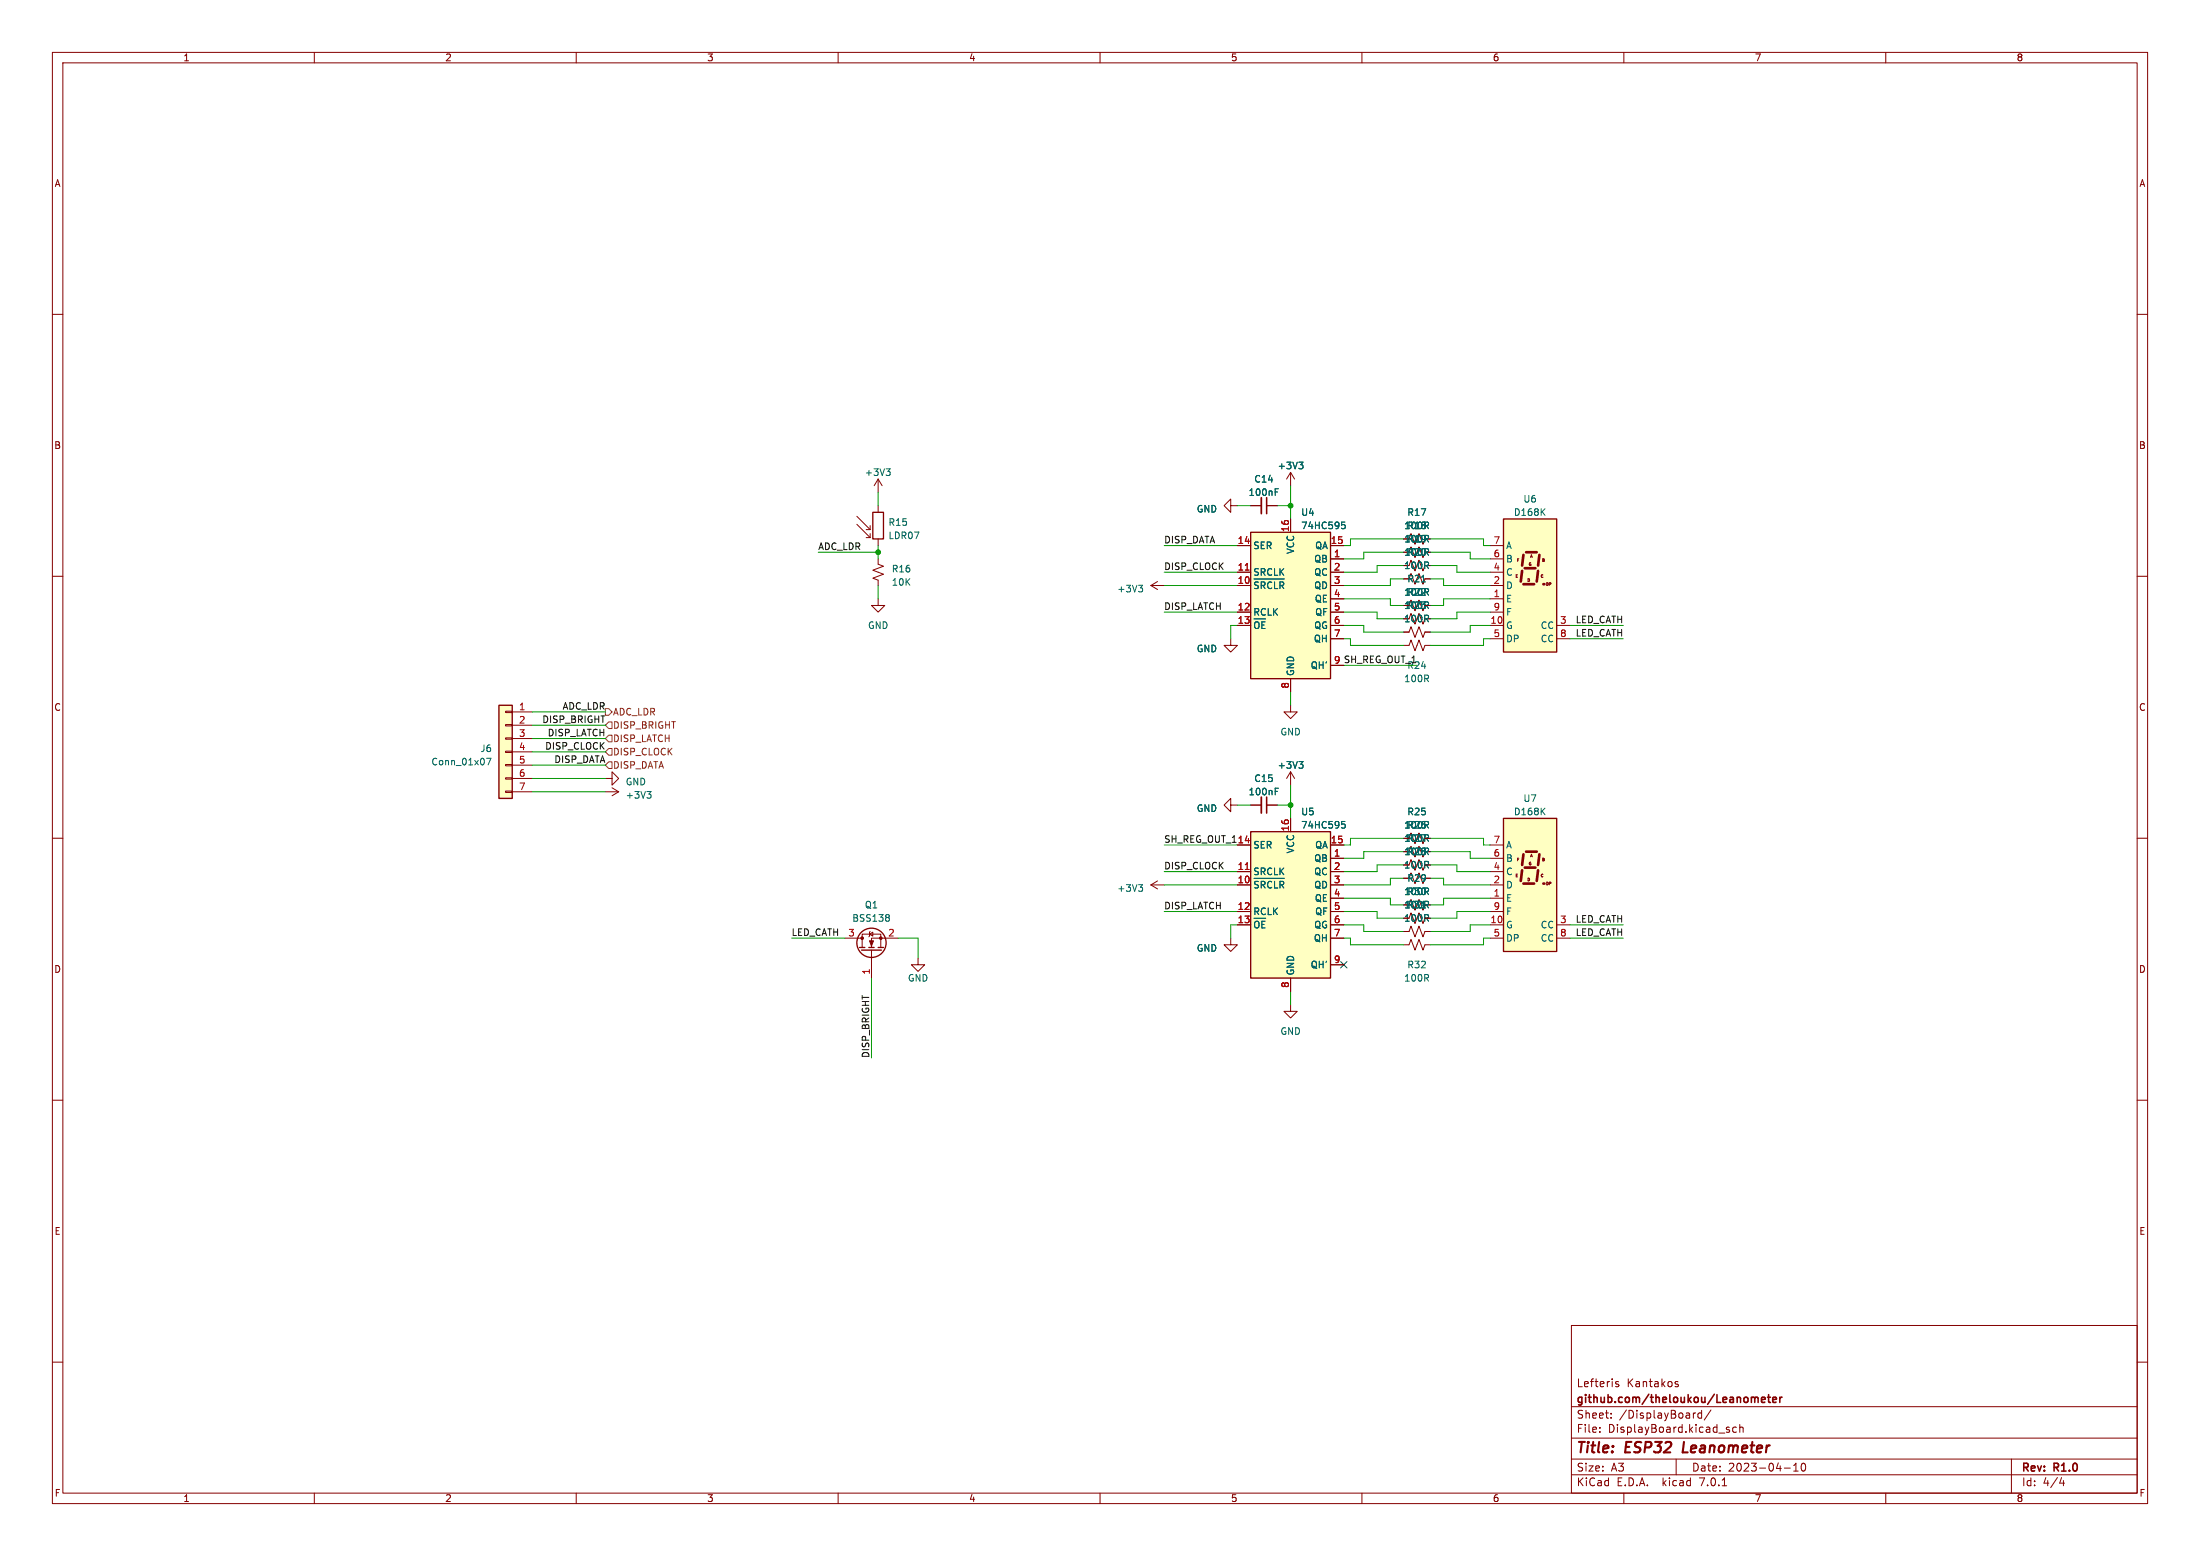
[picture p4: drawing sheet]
<svg xmlns="http://www.w3.org/2000/svg" width="420mm" height="297mm" viewBox="0 0 420 297" stroke-linecap="round" stroke-linejoin="round" font-family="sans-serif">
<g fill="none" stroke="#840000" stroke-width=".19">
<path d="M10 10h400v277h-400zM12 12h396v273h-396zM60 10v2M110 10v2M160 10v2M210 10v2M260 10v2M310 10v2M360 10v2M10 60h2M408 60h2M163.6 98.6l2.5 2.5"/>
<path d="M167.6 96.5v1.3M234.9 96.5v-1.2l-1.2 1.2 1.2 1.3v-1.3h1.3M10 110h2M163.6 100.1l2.5 2.5M165.4 102.6h.7M165.4 101.1h.7M166.1 100.3v.8M166.1 101.9v.7M167.6 102.9v1.2M272 108h1M272 115.6h1M272 102.9h1"/>
<path d="M272 105.4h1M408 110h2M234.9 121.9v1.3h1.3l-1.3 1.3-1.2-1.3h1.2M246.4 134.6v1.3h1.2l-1.2 1.3-1.3-1.3h1.3M268 120.7h1l.4-1.1 .7 2.1 .8-2.1 .8 2.1 .3-1h1M268 123.2h1l.4-1 .7 2 .8-2 .8 2 .3-1h1M10 160h2M115.6 148.6h1.2v1.3l1.3-1.3-1.3-1.3v1.3M234.9 153.7v-1.3l-1.2 1.3 1.2 1.2v-1.2h1.3M238.8 153.7h2M241.8 153.7h2M246.4 147.3l-.8 1.3"/>
<path d="M246.4 147.3v2.6M246.4 147.3l.7 1.3M408 160h2M161.3 179.1h3.3M166 178.3l.6-.4v.8zM166.1 177.8l-.2 1M171.4 179.1h-5v1.7M268 167.6h1M272 162.6h1M272 167.6h1M272 165.1h1M164.6 180.8v-2.5h3.5v2.5"/>
<path d="M166.4 181.4v5.3M175.3 182.9v1.3h1.2l-1.2 1.2-1.3-1.2h1.3M10 210h2M408 210h2M10 260h2M300 253h108v32h-108zM408 260h2M300 278.5h108M300 274.5h108M300 268.5h108M305.4 273.3v.1M305.4 272.5v.1"/>
<path d="M307.6 270.6v.1M307.6 269.8v.1M308.5 264.1l.5 .2 .1 .2-.3 .2-.4-.1M308.5 263.8h.5M319.8 264.1l.6 .3-.1 .2-.4 .1M319.8 263.8h.5M320 278.5v3M323.7 269.7l-.3 .1M324.8 269.8l-.4-.1-.3 .3 .2 .6h.5M324.8 269.2v1.5M326.6 269.1l-1.3 2M329.8 272.9l.3 .1 .1 .2-.2 .2h-.3"/>
<path d="M329.8 272.4l.3 .1M331.5 272.5l-.4-.1-.3 .3 .1 .6h.6M332.1 272.5l.2-.1 .4 .1 .1 .9M332.1 271.9v1.5M342.4 279.7l.4-.4v1.5M344.1 279.4l.1-.1a.8 .8 0 0 1 .5 .7 .8 .8 0 0 1-.5 .8 1 1 0 0 1-.1-1.4zM384 278.5v6.5M60 285v2M110 285v2M160 285v2M210 285v2M260 285v2"/>
<path d="M300 281.5h108M310 285v2M328.8 283.6h.8M340.6 280.2h1.2M342.4 280.8h.9M360 285v2M393.2 283.1h.9M393.9 282.6v1"/>
</g>
<path d="M241.8 152.1v3.1M336.3 267.2l.7-.1-.1-.3-.4-.1-.2 .2v.7h.6M337.4 266.7h.6M337.6 266.2v1.3l.4 .2M338.4 267.2l.7-.1v-.3l-.5-.1-.2 .2 .1 .7h.6M339.8 266.7v1M340.2 266.7l-.3 .1-.1 .2" fill="none" stroke="#840000" stroke-width=".3"/>
<g fill="none" stroke="#840000" stroke-width=".25">
<path d="M166.6 97.8h2.1v5.1h-2.1zM287 99.1h10.2v25.4h-10.2zM164.1 180.8h1M164.5 181.4h3.8M165.9 180.8h1M167.6 180.8h1.1"/>
<circle cx="166.4" cy="180" r="2.79"/>
</g>
<g fill="#840000" stroke="#840000" stroke-width=".19">
<path d="M166 179.6h.8l-.4 1z"/>
<circle cx="168.1" cy="179.1" r=".25"/>
<circle cx="164.6" cy="179.1" r=".25"/>
</g>
<path d="M243.4 150.4h.6M248 145.4h.7l-.4 .5M248.5 145.9l.2 .2v.3l-.2 .2M169.7 174.6l.1 .2-.1 .3M169.7 175.2l.1 .2-.1 .4" fill="none" stroke="#006464" stroke-width=".19"/>
<path d="M240.8 152.1v3.1" fill="none" stroke="#840000" stroke-width=".33"/>
<path d="M287 99.1h10.2v25.4h-10.2z" fill="#ffffc2" stroke="#ffffc2" stroke-width=".19"/>
<path d="M290.6 109l-.3 2M290.8 111.5h2.1M290.8 105.9l-.2 2.1M291.1 108.5h2M291.3 105.4h2.1M293.6 109l-.2 2M293.9 105.9l-.3 2.1" fill="none" stroke="#840000" stroke-width=".51"/>
<circle cx="294.6" cy="111.5" r=".25" fill="#840000"/>
<g fill="none" stroke="#840000" stroke-width=".19">
<path d="M284.5 114.3h2.5M284.5 119.4h2.5M284.5 111.8h2.5M284.5 109.2h2.5M284.5 106.7h2.5M284.5 104.1h2.5M284.5 116.8h2.5M297.2 119.4h2.5M284.5 121.9h2.5M297.2 121.9h2.5M246.4 156.2v2.6M234.9 179.1v1.2h1.3l-1.3 1.3-1.2-1.3h1.2"/>
<path d="M236.2 168.9h2.6M236.2 166.4h2.6M236.2 174h2.6M236.2 176.5h2.6M236.2 161.3h2.6M254 163.8h2.5M254 168.9h2.5M254 166.4h2.5M254 174h2.5M254 176.5h2.5M254 161.3h2.5M254 171.5h2.5"/>
<path d="M254 179.1h2.5M272 160h1M272 172.7h1M246.4 191.8v1.2h1.2l-1.2 1.3-1.3-1.3h1.3M246.4 186.7v2.5M254 184.2h2.5M268 180.3h1l.4-1 .7 2.1 .8-2.1 .8 2.1 .3-1.1h1"/>
</g>
<g fill="#ffffc2" stroke="#ffffc2" stroke-width=".19">
<path d="M238.8 158.8h15.2v27.9h-15.2z"/>
<path d="M287 156.2h10.2v25.4h-10.2z"/>
</g>
<path d="M238.8 158.8h15.2v27.9h-15.2zM287 156.2h10.2v25.4h-10.2z" fill="none" stroke="#840000" stroke-width=".25"/>
<path d="M256.1 156.8h.7M256.3 157.3h.3l.2 .2v.4l-.5 .2M239.4 167.7h5.8M239.5 176.3a.42 .42 0 0 1 .4-.5 .42 .42 0 0 1 .5 .5M240.2 168.3l-.4-.1-.3 .3M241.5 168.5l-.2-.3h-.5v1.3M241.5 175.8h-.6v1.3M242.8 168.3l-.4-.1-.4 .3M243.3 168.2v1.3M245.1 168.5l-.3-.3h-.5v1.3" fill="none" stroke="#006464" stroke-width=".19"/>
<path d="M237.7 166h.8" fill="none" stroke="#a90000" stroke-width=".19"/>
<path d="M290.6 166.1l-.3 2M290.8 168.7h2.1M290.8 163.1l-.2 2M291.1 165.6h2M291.3 162.6h2.1M293.6 166.1l-.2 2M293.9 163.1l-.3 2" fill="none" stroke="#840000" stroke-width=".51"/>
<circle cx="294.6" cy="168.7" r=".25" fill="#840000"/>
<g fill="none" stroke="#840000" stroke-width=".19">
<path d="M167.6 91.4v2.6M167.6 91.4l-.7 1.3M167.6 91.4l.8 1.3M238.8 96.5h2M241.8 96.5h2M246.4 90.2l-.8 1.2M246.4 90.2v2.5M246.4 99.1v2.5M246.4 90.2l.7 1.2M167.6 114.3v1.3h1.3l-1.3 1.2-1.2-1.2h1.2M167.6 106.7v1l1.1 .4-2.1 .7 2.1 .8-2.1 .8 1 .3v1.1M219.7 111.8h2.5"/>
<path d="M219.7 111.8l1.3 .7M221 111l-1.3 .8M236.2 111.8h2.6M236.2 109.2h2.6M236.2 116.8h2.6M236.2 119.4h2.6M236.2 104.1h2.6M254 106.7h2.5M254 111.8h2.5M254 109.2h2.5M254 116.8h2.5M254 119.4h2.5"/>
<path d="M254 104.1h2.5M254 114.3h2.5M268 110.5h1M272 110.5h1M272 118.1h1M272 102.9h1M272 105.4h1M272 108h1M272 115.6h1M96.5 138.3h1.3v.3h-1.3zM96.5 135.8h1.3v.2h-1.3zM97.8 135.9h3.8"/>
<path d="M97.8 138.4h3.8M246.4 129.5v2.6M254 121.9h2.5M254 127h2.5M268 120.7h1M272 120.7h1M96.5 151h1.3v.3h-1.3zM96.5 148.5h1.3v.2h-1.3zM96.5 145.9h1.3v.3h-1.3zM96.5 143.4h1.3v.2h-1.3zM96.5 140.8h1.3v.3h-1.3zM97.8 141h3.8"/>
<path d="M97.8 143.5h3.8M97.8 146.1h3.8M97.8 148.6h3.8M97.8 151.1h3.8M115.6 151.1h2.5M116.8 150.4l1.3 .7M118.1 151.1l-1.3 .8M238.8 153.7h2M241.8 153.7h2M246.4 156.2v2.6M219.7 168.9h2.5M219.7 168.9l1.3 .8"/>
<path d="M221 168.1l-1.3 .8M236.2 176.5h2.6M236.2 168.9h2.6M236.2 166.4h2.6M236.2 161.3h2.6M236.2 174h2.6M254 171.5h2.5M254 176.5h2.5M254 168.9h2.5M254 166.4h2.5M254 179.1h2.5M254 163.8h2.5"/>
<path d="M254 161.3h2.5M254 174h2.5M268 177.8h1l.4-1 .7 2 .8-2 .8 2 .3-1h1M268 167.6h1M272 175.3h1M272 162.6h1M272 167.6h1M272 165.1h1M272 160h1M272 172.7h1M284.5 171.5h2.5M284.5 176.5h2.5"/>
<path d="M284.5 168.9h2.5M284.5 166.4h2.5M284.5 179.1h2.5M284.5 163.8h2.5M284.5 161.3h2.5M284.5 174h2.5M297.2 176.5h2.5M297.2 179.1h2.5M246.4 186.7v2.5M254 184.2h2.5"/>
</g>
<g fill="none" stroke="#006464" stroke-width=".19">
<path d="M169.2 89.5h.7l-.4 .5M169.7 90l.2 .2v.3l-.2 .3M243.4 93.3h.6M248 88.2h.7l-.4 .5M248.5 88.7l.2 .2v.3l-.2 .3M256.1 99.6h.7M217.3 111.7h.8l-.4 .5M217.9 112.2l.2 .2v.3l-.2 .3M239.4 110.5h5.8M239.5 119.1a.42 .42 0 0 1 .4-.4 .42 .42 0 0 1 .5 .4M240.2 111.1h-.4l-.3 .2M241.5 111.3l-.2-.2h-.5v1.2"/>
<path d="M241.5 118.7h-.6v1.3M242.8 111.2l-.4-.1-.4 .3M243.3 111.1v1.2M245.1 111.3l-.3-.2h-.5v1.2M256.3 100.1h.3l.2 .3v.4l-.5 .1M92.9 144.7h.8l-.5 1.3M123.5 151.1h.8l-.4 .5M124 151.6l.3 .2v.3l-.3 .3M243.4 150.4h.6M248 145.4h.7l-.4 .5M248.5 145.9l.2 .2v.3l-.2 .2M256.1 156.8h.7"/>
<path d="M256.3 157.3h.3l.2 .2v.4l-.5 .2M217.3 168.9h.8l-.4 .4M217.9 169.3l.2 .3v.3l-.2 .2M239.4 167.7h5.8M239.5 176.3a.42 .42 0 0 1 .4-.5 .42 .42 0 0 1 .5 .5M240.2 168.3l-.4-.1-.3 .3M241.5 168.5l-.2-.3h-.5v1.3M241.5 175.8h-.6v1.3M242.8 168.3l-.4-.1-.4 .3M243.3 168.2v1.3M245.1 168.5l-.3-.3h-.5v1.3"/>
</g>
<path d="M240.8 95v3" fill="none" stroke="#840000" stroke-width=".33"/>
<path d="M241.8 95v3" fill="none" stroke="#840000" stroke-width=".3"/>
<g fill="#ffffc2" stroke="#ffffc2" stroke-width=".19">
<path d="M238.8 101.6h15.2v27.9h-15.2z"/>
<path d="M95.2 134.6h2.6v17.8h-2.6z"/>
</g>
<path d="M238.8 101.6h15.2v27.9h-15.2zM95.2 134.6h2.6v17.8h-2.6z" fill="none" stroke="#840000" stroke-width=".25"/>
<path d="M237.7 108.8h.8M237.7 166h.8" fill="none" stroke="#a90000" stroke-width=".19"/>
<path d="M115.6 135.3h.6l.6 .6-.6 .6h-.6zM116.2 137.8h.6v1.3h-.6l-.6-.7zM116.2 142.9h.6v1.2h-.6l-.6-.6zM116.2 145.4h.6v1.3h-.6l-.6-.6zM116.2 140.3h.6v1.3h-.6l-.6-.6z" fill="none" stroke="#725600" stroke-width=".19"/>
<g fill="none" stroke="#009600" stroke-width=".19">
<path d="M167.6 94v2.5M236.2 96.5h2.6M243.8 96.5h2.6M246.4 92.7v6.4M156.2 105.4h11.4M167.6 104.1v2.6M167.6 111.8v2.5M222.2 116.8h14M222.2 104.1h14M222.2 111.8h14M222.2 109.2h14M236.2 119.4h-1.3v2.5"/>
<path d="M256.5 119.4h3.8v1.3h7.7M256.5 116.8h6.4v1.3h5.1M256.5 114.3h8.9v1.3h2.6M268 105.4h-7.7v1.3h-3.8M268 102.9h-10.2v1.2h-1.3M268 108h-5.1v1.2h-6.4M268 110.5h-2.6v1.3h-8.9M273 105.4h7.7v1.3h3.8M273 102.9h10.2v1.2h1.3M273 108h5.1v1.2h6.4M273 110.5h2.6v1.3h8.9M284.5 119.4h-3.8v1.3h-7.7"/>
<path d="M284.5 116.8h-6.4v1.3h-5.1M284.5 114.3h-8.9v1.3h-2.6M299.7 119.4h10.2M101.6 135.9h14M101.6 138.4h14M246.4 132.1v2.5M256.5 121.9h1.3v1.3h10.2M256.5 127h14M284.5 121.9h-1.3v1.3h-10.2M299.7 121.9h10.2M101.6 143.5h14M101.6 141h14"/>
<path d="M101.6 146.1h14M101.6 148.6h14M101.6 151.1h14M236.2 153.7h2.6M243.8 153.7h2.6M246.4 149.9v6.3M151.1 179.1h10.2M171.4 179.1h3.9v3.8M222.2 161.3h14M222.2 166.4h14M222.2 168.9h14M222.2 174h14"/>
<path d="M236.2 176.5h-1.3v2.6M256.5 179.1h1.3v1.2h10.2M256.5 176.5h3.8v1.3h7.7M256.5 171.5h8.9v1.2h2.6M256.5 174h6.4v1.3h5.1M268 160h-10.2v1.3h-1.3M268 162.6h-7.7v1.2h-3.8M268 165.1h-5.1v1.3h-6.4M268 167.6h-2.6v1.3h-8.9M273 160h10.2v1.3h1.3M273 162.6h7.7v1.2h3.8M273 165.1h5.1v1.3h6.4"/>
<path d="M273 167.6h2.6v1.3h8.9M284.5 179.1h-1.3v1.2h-10.2M284.5 176.5h-3.8v1.3h-7.7M284.5 174h-6.4v1.3h-5.1M284.5 171.5h-8.9v1.2h-2.6M299.7 179.1h10.2M299.7 176.5h10.2M166.4 186.7v15.2M246.4 189.2v2.6"/>
</g>
<path d="M255.9 183.5l1.2 1.3M257.1 183.5l-1.2 1.3" fill="none" stroke="#000084" stroke-width=".19"/>
<g fill="#009600" stroke="#009600" stroke-width=".19">
<circle cx="246.4" cy="96.5" r=".46"/>
<circle cx="246.4" cy="153.7" r=".46"/>
<circle cx="167.6" cy="105.4" r=".46"/>
</g>
<g font-size="2.8" fill="#840000">
<text x="301" y="277.8">Title:</text>
<text x="310.4" y="277.8">ESP32</text>
<text x="322" y="277.8">Leanometer</text>
</g>
<g font-size="2.1" fill="#840000">
<text x="301" y="268.1">github.com/theloukou/Leanometer</text>
<text x="301" y="264.9">Lefteris</text>
<text x="310.6" y="264.9">Kantakos</text>
<text x="301" y="273.6">File:</text>
<text x="301" y="270.9">Sheet:</text>
<text x="307" y="273.6">DisplayBoard.kicad_sch</text>
<text x="309.1" y="270.9">/DisplayBoard/</text>
<text x="301" y="281">Size:</text>
<text x="307.6" y="281">A3</text>
<text x="323" y="281">Date:</text>
<text x="329.9" y="281">2023-04-10</text>
<text x="386" y="281.2">Rev:</text>
<text x="392.2" y="281.2">R1.0</text>
<text x="301" y="283.8">KiCad</text>
<text x="308.6" y="283.8">E.D.A.</text>
<text x="317.4" y="283.8">kicad</text>
<text x="324.5" y="283.8">7.0.1</text>
<text x="386" y="283.8">Id:</text>
<text x="390" y="283.8">4/4</text>
</g>
<g font-size="1.8" fill="#840000">
<text x="35" y="11.8">1</text>
<text x="85" y="11.8">2</text>
<text x="135" y="11.8">3</text>
<text x="185" y="11.8">4</text>
<text x="235" y="11.8">5</text>
<text x="285" y="11.8">6</text>
<text x="335" y="11.8">7</text>
<text x="385" y="11.8">8</text>
<text x="10.4" y="35.8">A</text>
<text x="408.4" y="35.8">A</text>
<text x="10.3" y="85.8">B</text>
<text x="408.3" y="85.8">B</text>
<text x="268" y="116.4">100R</text>
<text x="10.3" y="135.8">C</text>
<text x="408.3" y="135.8">C</text>
<text x="268" y="160.8">100R</text>
<text x="268" y="165.9">100R</text>
<text x="268" y="176.1">100R</text>
<text x="10.3" y="185.8">D</text>
<text x="408.3" y="185.8">D</text>
<text x="10.4" y="235.8">E</text>
<text x="408.3" y="235.8">E</text>
<text x="10.4" y="285.8">F</text>
<text x="35" y="286.8">1</text>
<text x="85" y="286.8">2</text>
<text x="135" y="286.8">3</text>
<text x="185" y="286.8">4</text>
<text x="235" y="286.8">5</text>
<text x="285" y="286.8">6</text>
<text x="335" y="286.8">7</text>
<text x="385" y="286.8">8</text>
<text x="408.4" y="285.8">F</text>
</g>
<g font-size="1.8" fill="#006464">
<text x="243.8" y="89.7">+3V3</text>
<text x="165" y="91">+3V3</text>
<text x="238.3" y="94.8">100nF</text>
<text x="239.4" y="92.3">C14</text>
<text x="169.6" y="100.5">R15</text>
<text x="228.4" y="98">GND</text>
<text x="248.3" y="98.6">U4</text>
<text x="248.3" y="101.2">74HC595</text>
<text x="268" y="101.2">100R</text>
<text x="268.6" y="98.6">R17</text>
<text x="268.6" y="101.2">R18</text>
<text x="289" y="98.6">D168K</text>
<text x="290.8" y="96.1">U6</text>
<text x="169.6" y="103.1">LDR07</text>
<text x="239.3" y="105">SER</text>
<text x="247.2" y="105.9" transform="rotate(-90 247.2 105.9)">VCC</text>
<text x="250.8" y="107.5">QB</text>
<text x="250.9" y="105">QA</text>
<text x="268" y="106.2">100R</text>
<text x="268" y="103.7">100R</text>
<text x="268.6" y="103.7">R19</text>
<text x="268.6" y="106.2">R20</text>
<text x="287.5" y="107.5">B</text>
<text x="287.5" y="105">A</text>
<text x="170.2" y="109.4">R16</text>
<text x="170.2" y="112">10K</text>
<text x="213.2" y="113.2">+3V3</text>
<text x="239.3" y="113.2">~{SRCLR}</text>
<text x="239.3" y="110">SRCLK</text>
<text x="250.8" y="110">QC</text>
<text x="250.8" y="112.6">QD</text>
<text x="268" y="113.9">100R</text>
<text x="268" y="108.8">100R</text>
<text x="268.6" y="111.3">R21</text>
<text x="268.6" y="113.9">R22</text>
<text x="287.5" y="112.6">D</text>
<text x="287.5" y="110">C</text>
<text x="239.3" y="117.7">RCLK</text>
<text x="250.9" y="115.1">QE</text>
<text x="250.9" y="117.7">QF</text>
<text x="268" y="118.9">100R</text>
<text x="268.6" y="116.4">R23</text>
<text x="287.5" y="115.1">E</text>
<text x="287.5" y="117.7">F</text>
<text x="165.6" y="120.2">GND</text>
<text x="228.4" y="124.7">GND</text>
<text x="239.3" y="120.8">~{OE}</text>
<text x="250.7" y="122.7">QH</text>
<text x="250.8" y="120.2">QG</text>
<text x="287.5" y="120.2">G</text>
<text x="287.5" y="122.7">DP</text>
<text x="294" y="120.2">CC</text>
<text x="294" y="122.7">CC</text>
<text x="247.2" y="129" transform="rotate(-90 247.2 129)">GND</text>
<text x="250.1" y="127.8">QH'</text>
<text x="268" y="130.4">100R</text>
<text x="91.7" y="143.7">J6</text>
<text x="244.4" y="140.5">GND</text>
<text x="82.3" y="146.2">Conn_01x07</text>
<text x="239.4" y="149.4">C15</text>
<text x="243.8" y="146.9">+3V3</text>
<text x="119.4" y="150.1">GND</text>
<text x="119.4" y="152.6">+3V3</text>
<text x="228.4" y="155.1">GND</text>
<text x="238.3" y="152">100nF</text>
<text x="248.3" y="155.8">U5</text>
<text x="268.6" y="155.8">R25</text>
<text x="289" y="155.8">D168K</text>
<text x="290.8" y="153.2">U7</text>
<text x="248.3" y="158.3">74HC595</text>
<text x="268" y="158.3">100R</text>
<text x="268.6" y="158.3">R26</text>
<text x="268.6" y="160.8">R27</text>
<text x="239.3" y="167.2">SRCLK</text>
<text x="239.3" y="162.1">SER</text>
<text x="247.2" y="163" transform="rotate(-90 247.2 163)">VCC</text>
<text x="250.8" y="164.7">QB</text>
<text x="250.8" y="167.2">QC</text>
<text x="250.9" y="162.1">QA</text>
<text x="268" y="163.4">100R</text>
<text x="268.6" y="163.4">R28</text>
<text x="287.5" y="167.2">C</text>
<text x="287.5" y="164.7">B</text>
<text x="287.5" y="162.1">A</text>
<text x="165" y="173.5">Q1</text>
<text x="213.2" y="170.4">+3V3</text>
<text x="239.3" y="170.3">~{SRCLR}</text>
<text x="250.8" y="169.7">QD</text>
<text x="250.9" y="172.3">QE</text>
<text x="268" y="171">100R</text>
<text x="268" y="173.5">100R</text>
<text x="268.6" y="168.5">R29</text>
<text x="268.6" y="173.5">R31</text>
<text x="268.6" y="171">R30</text>
<text x="287.5" y="172.3">E</text>
<text x="287.5" y="169.7">D</text>
<text x="162.6" y="176.1">BSS138</text>
<text x="239.3" y="174.8">RCLK</text>
<text x="239.3" y="178">~{OE}</text>
<text x="250.7" y="179.9">QH</text>
<text x="250.8" y="177.4">QG</text>
<text x="250.9" y="174.8">QF</text>
<text x="287.5" y="177.4">G</text>
<text x="287.5" y="179.9">DP</text>
<text x="287.5" y="174.8">F</text>
<text x="294" y="177.4">CC</text>
<text x="294" y="179.9">CC</text>
<text x="228.4" y="181.8">GND</text>
<text x="250.1" y="185">QH'</text>
<text x="268.6" y="185">R32</text>
<text x="173.3" y="187.5">GND</text>
<text x="247.2" y="186.2" transform="rotate(-90 247.2 186.2)">GND</text>
<text x="268" y="187.5">100R</text>
<text x="244.4" y="197.7">GND</text>
</g>
<g font-size="1.8" fill="#a90000">
<text x="246.1" y="101.6" transform="rotate(-90 246.1 101.6)">16</text>
<text x="236.2" y="103.9">14</text>
<text x="254" y="103.9">15</text>
<text x="254.6" y="106.4">1</text>
<text x="285.1" y="106.4">6</text>
<text x="285.1" y="103.9">7</text>
<text x="236.2" y="111.5">10</text>
<text x="236.2" y="109">11</text>
<text x="254.6" y="109">2</text>
<text x="254.6" y="111.5">3</text>
<text x="285.1" y="111.5">2</text>
<text x="285.1" y="109">4</text>
<text x="236.2" y="116.6">12</text>
<text x="236.2" y="119.1">13</text>
<text x="254.6" y="114">4</text>
<text x="254.6" y="116.6">5</text>
<text x="254.6" y="119.1">6</text>
<text x="284.5" y="119.1">10</text>
<text x="285.1" y="114">1</text>
<text x="285.1" y="116.6">9</text>
<text x="297.8" y="119.1">3</text>
<text x="254.6" y="121.7">7</text>
<text x="285.1" y="121.7">5</text>
<text x="297.8" y="121.7">8</text>
<text x="246.1" y="131.5" transform="rotate(-90 246.1 131.5)">8</text>
<text x="254.6" y="126.7">9</text>
<text x="99" y="135.6">1</text>
<text x="99" y="138.2">2</text>
<text x="99" y="140.7">3</text>
<text x="99" y="143.3">4</text>
<text x="99" y="145.8">5</text>
<text x="99" y="148.3">6</text>
<text x="99" y="150.9">7</text>
<text x="236.2" y="161">14</text>
<text x="246.1" y="158.8" transform="rotate(-90 246.1 158.8)">16</text>
<text x="254" y="161">15</text>
<text x="285.1" y="161">7</text>
<text x="236.2" y="166.1">11</text>
<text x="254.6" y="163.6">1</text>
<text x="254.6" y="166.1">2</text>
<text x="285.1" y="166.1">4</text>
<text x="285.1" y="163.6">6</text>
<text x="236.2" y="168.7">10</text>
<text x="236.2" y="173.7">12</text>
<text x="254.6" y="168.7">3</text>
<text x="254.6" y="171.2">4</text>
<text x="254.6" y="173.7">5</text>
<text x="285.1" y="171.2">1</text>
<text x="285.1" y="168.7">2</text>
<text x="285.1" y="173.7">9</text>
<text x="161.9" y="178.8">3</text>
<text x="169.5" y="178.8">2</text>
<text x="236.2" y="176.3">13</text>
<text x="254.6" y="176.3">6</text>
<text x="254.6" y="178.8">7</text>
<text x="284.5" y="176.3">10</text>
<text x="285.1" y="178.8">5</text>
<text x="297.8" y="176.3">3</text>
<text x="297.8" y="178.8">8</text>
<text x="254.6" y="183.9">9</text>
<text x="166.1" y="186.1" transform="rotate(-90 166.1 186.1)">1</text>
<text x="246.1" y="188.6" transform="rotate(-90 246.1 188.6)">8</text>
</g>
<g font-size="1.8" fill="#0f0f0f">
<text x="156.2" y="105.1">ADC_LDR</text>
<text x="222.2" y="103.8">DISP_DATA</text>
<text x="222.2" y="108.9">DISP_CLOCK</text>
<text x="222.2" y="116.5">DISP_LATCH</text>
<text x="300.7" y="119">LED_CATH</text>
<text x="300.7" y="121.6">LED_CATH</text>
<text x="254.6" y="126.7">9 SH_REG_OUT_1</text>
<text x="268.6" y="127.8">R24</text>
<text x="107.3" y="135.5">ADC_LDR</text>
<text x="103.4" y="138.1">DISP_BRIGHT</text>
<text x="104" y="143.2">DISP_CLOCK</text>
<text x="104.4" y="140.6">DISP_LATCH</text>
<text x="105.7" y="145.7">DISP_DATA</text>
<text x="222.2" y="160.9">SH_REG_OUT_114</text>
<text x="222.2" y="166">DISP_CLOCK</text>
<text x="222.2" y="173.6">DISP_LATCH</text>
<text x="151.1" y="178.7">LED_CATH</text>
<text x="300.7" y="178.7">LED_CATH</text>
<text x="300.7" y="176.2">LED_CATH</text>
<text x="166" y="201.9" transform="rotate(-90 166 201.9)">DISP_BRIGHT</text>
</g>
<g font-size="1.8" fill="#725600">
<text x="117" y="136.7">ADC_LDR</text>
<text x="117" y="139.3">DISP_BRIGHT</text>
<text x="117" y="141.8">DISP_LATCH</text>
<text x="117" y="144.3">DISP_CLOCK</text>
<text x="117" y="146.9">DISP_DATA</text>
</g>
<g font-size=".7" fill="#840000">
<text x="289.5" y="107.4">F</text>
<text x="292" y="106.6">A</text>
<text x="294.2" y="107.4">B</text>
<text x="289.2" y="110.4">E</text>
<text x="291.5" y="111.2">D</text>
<text x="291.7" y="108.1">G</text>
<text x="294" y="110.4">C</text>
<text x="295" y="112">DP</text>
<text x="289.2" y="167.6">E</text>
<text x="289.5" y="164.5">F</text>
<text x="291.7" y="165.3">G</text>
<text x="292" y="163.8">A</text>
<text x="294" y="167.6">C</text>
<text x="294.2" y="164.5">B</text>
<text x="291.5" y="168.3">D</text>
<text x="295" y="169.1">DP</text>
</g>
</svg>
